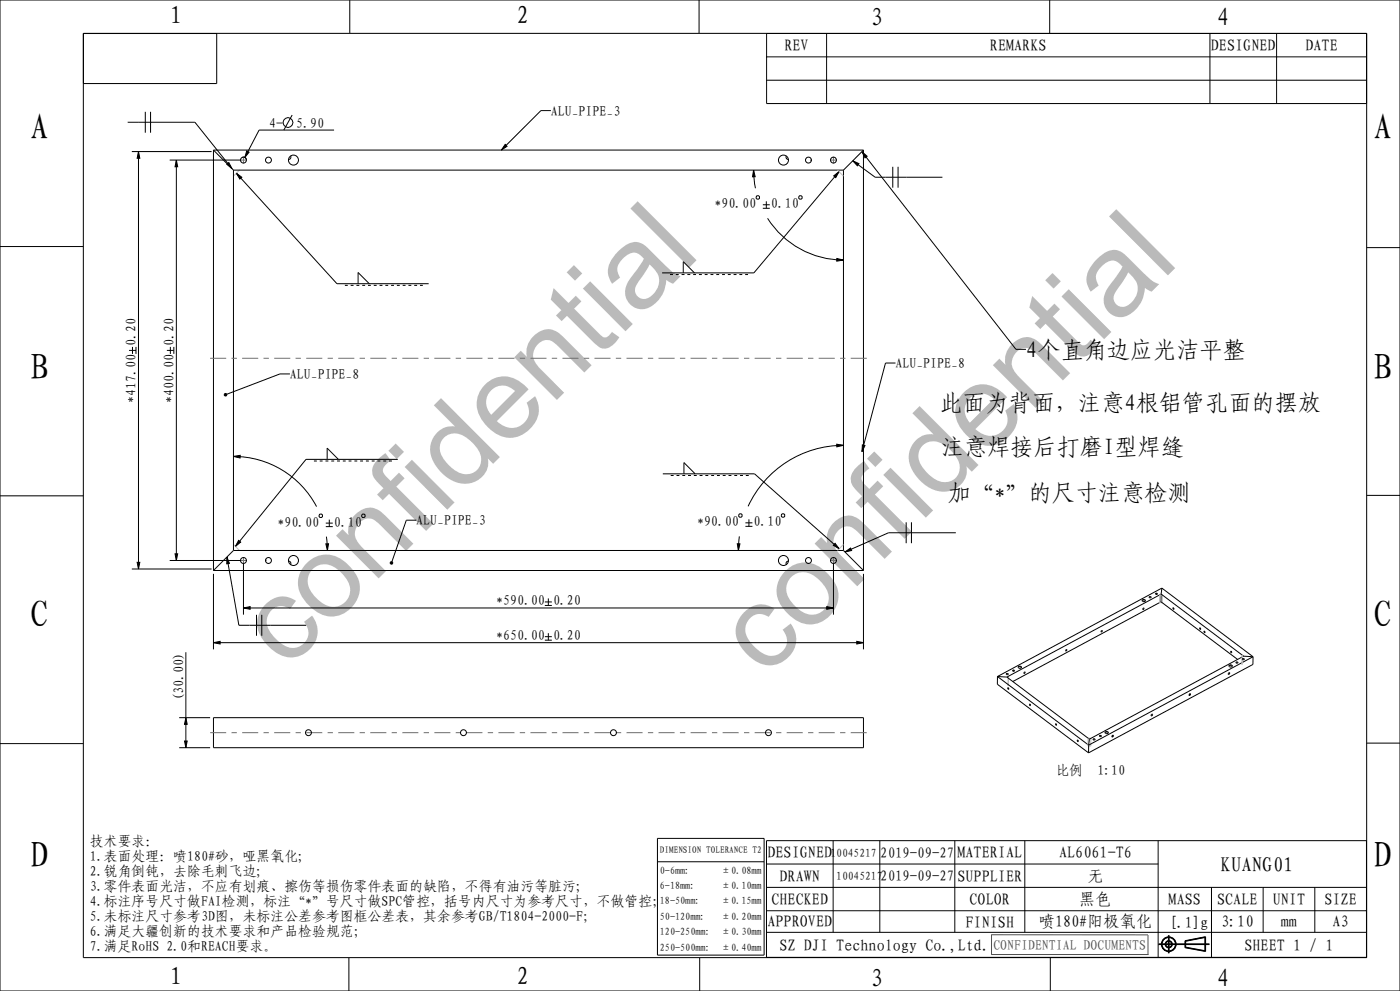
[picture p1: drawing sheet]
<svg xmlns="http://www.w3.org/2000/svg" width="420mm" height="297mm" viewBox="0 0 420 297" stroke-linecap="round" stroke-linejoin="round" font-family="sans-serif">
<g fill="none" stroke="#000" stroke-width=".3">
<path d="M0 0h420v297h-420zM25 10h385v277h-385zM25 10h40v15h-40zM104.9 0v10M209.7 0v10M230 10h180v21h-180zM230 17h180M248 10v21M314.9 0v10M363 10v21M383 10v21M38.3 36.6h20.2l11.1 13.9"/>
<path d="M43.6 33.5v6.3M45.2 33.5v6.3M87.6 34.5l-2.5 4.5M100.2 39h-22.5l-4.3 8.2M165.3 33.1h-3l-11.9 11.9M230 24h180M39.5 45.4h24M41.5 45.4l.4 2h-.8zM41.5 45.4v125.1M50.9 48h21.1M52.9 48l.4 2h-.8zM52.9 48v120"/>
<path d="M64 45v126M64 45l6 6M64 45h195M68 49.2l.7-.5 .9 1.8zM70 51v114M70 51h183M70.9 51.9l1.6 1.2-.5 .6zM70.9 51.9l30.2 33.1h27.5M72.7 47.2h.8l.4 .8M74 45.2l.7 .4-1.3 1.6zM151.5 43.3l.6 .5-1.7 1.2zM226.1 51l.5 2h-.8z"/>
<path d="M226.1 51l.5 5.4M226.8 58.9l.3-.2h.5l.2 .2v.5l-.2 .3h-.5l-.3-.3zM239.6 58.9l.3-.2h.5l.2 .2v.5l-.2 .3h-.5l-.3-.3zM250.1 52.7l1.6-1.3-1 1.8zM251.7 51.4l-25.5 30.4h-27.6M253 51v114M255.8 48.2l1.9 .8-.5 .7zM255.8 48.2l6.7 4.9h20.2M258.6 45.5l1.5 1.3-.6 .5zM258.6 45.5l46.2 59.2h3M259 45l-6 6M259 45v126"/>
<path d="M267.8 50v6.3M269.4 50v6.3M0 73.9h25M228.8 61.4h2.1M228.8 62.4h2.1M229.9 60.3v2.1M230.3 65.4a27 27 0 0 0 22.7 12.5M251.1 77.5l1.9 .4-2 .4zM410 74.2h10M103.5 85.5h.8M105.2 85.5h.9M106.9 85.5h.9"/>
<path d="M107.4 85v-3.3l3.4 3.3M108.7 85.5h.8M110.4 85.5h.9M112.1 85.5h.9M113.9 85.5h.8M115.6 85.5h.9M117.3 85.5h.9M119.1 85.5h.8M120.8 85.5h.9M122.5 85.5h.9M124.3 85.5h.8M126 85.5h.9"/>
<path d="M201 82.3h.9M202.7 82.3h.9M204.5 82.3h.8M205 81.8v-3.4l3.3 3.4M206.2 82.3h.9M207.9 82.3h.9M209.7 82.3h.8M211.4 82.3h.9M213.1 82.3h.9M214.9 82.3h.8M216.6 82.3h.9M218.3 82.3h.9"/>
<path d="M220.1 82.3h.8M221.8 82.3h.9M223.5 82.3h.9M38.7 105h2.1M39.7 104v2.1M40.8 104v2.1M50.1 105h2.1M51.1 104v2.1M52.2 104v2.1M67.3 118.1l.3-.2 .3 .1 .2 .3-.2 .3-.3 .1-.3-.2zM87 112.1h-3l-16 6.1M268.7 108.8h-3l-7.1 26.6"/>
<path d="M70 136.8l2.1-.3-.1 .8zM70 136.8a28.2 28.2 0 0 1 25 15M94.2 138.2h.8M95.9 138.2h.9M97.6 138.2h.9M98.1 137.7v-3.4l3.4 3.4M99.4 138.2h.9M101.1 138.2h.9M102.8 138.2h.9M104.6 138.2h.8M106.3 138.2h.9M108 138.2h.9"/>
<path d="M109.8 138.2h.8M111.5 138.2h.9M113.2 138.2h.9M115 138.2h.8M116.7 138.2h.9M119.3 137.7h-27.5l-21.2 26.1M251 133.1l2 .4-1.9 .4zM253 133.5a31.5 31.5 0 0 0-28.6 18.2M258.7 133.3l.8 .2-.9 1.9zM0 148.6h25M95.7 154.3l.3-.2h.5l.2 .2v.5l-.2 .3h-.5l-.3-.3zM97.7 156.8h2.1"/>
<path d="M97.7 157.8h2.1M98.8 155.7v2.1M108.5 154.3l.3-.2h.5l.2 .2v.5l-.2 .3h-.5l-.3-.3zM124.9 155.9h-3l-4.3 12.4M198.8 142h27.6l25.4 22.5M201.2 142.5h.9M203 142.5h.8M204.7 142.5h.9M205.2 142v-3.4l3.4 3.4M206.4 142.5h.9M208.2 142.5h.8M209.9 142.5h.9"/>
<path d="M211.6 142.5h.9M213.4 142.5h.8M215.1 142.5h.9M216.8 142.5h.9M218.6 142.5h.8M220.3 142.5h.9M221.6 154.2l.3-.2h.5l.2 .2v.5l-.2 .3h-.5l-.3-.3zM222 142.5h.9M223.6 156.7h2.1M223.6 157.7h2.1M223.8 142.5h.8M224.7 155.6v2.1"/>
<path d="M234.7 154h.5l.2 .2v.5l-.2 .3h-.5l-.3-.3v-.5zM271.9 156.5v6.3M273.4 156.5v6.3M286.7 159.7h-20.1l-13.1 5.7M410 148.5h10M39.5 170.5h24M41.1 168.5h.8l-.4 2zM50.9 168h21.1M52.5 166h.8l-.4 2zM64 172v22.6M64 171h195M68.1 166.9l.7 1.9-.8 .2z"/>
<path d="M68.1 166.9l3.6 20.5h20.1M70 165h183M70 165l-6 6M71.6 162l.6 .5-1.6 1.3zM73 169v15.2M97.8 163h.8l-.4 2zM97.9 160.8l.3 4.2M117.1 168.5l.3-.2 .3 .1 .1 .3-.1 .3-.3 .1-.3-.2zM164.5 179.4v2.1M221.2 163h.8l-.5 2zM221.8 160.7l-.3 4.3M250 169v15.2"/>
<path d="M250.5 162.8l1.3 1.7-1.8-1.1zM253 165l6 6M253.5 165.4l1.7-1.1 .3 .7zM259 172v22.6M348.3 178l-46.2 24.9M348.3 178v2.4M348.3 178l24.8 18.7M348.6 176.3l-49.4 26.5M348.6 176.3l-.3 1.7M348.6 176.3l27.3 20.5M55.8 195.5v28.6M64 192.6l2-.4v.8z"/>
<path d="M64 192.6h195M73 182.2l2-.4v.8zM73 182.2h177M77 184.3v6.2M78.5 184.3v6.2M163.5 180.4h2.1M163.5 181.5h2.1M163.5 190.8h2.1M163.5 191.9h2.1M164.5 189.8v2.1M248 181.8l2 .4-2 .4zM257 192.2l2 .4-2 .4z"/>
<path d="M348.3 180.4l-44.5 23.9M348.3 180.4l23 17.2M373.1 196.7l2.8 .1M373.1 196.7l-46.3 24.8M375.9 196.8l-49.3 26.5M375.9 196.8v2.3l-49.3 26.5M53.8 215.1h9.2M55.8 215.1l.4 2h-.8zM64 215.1h195v9h-195zM299.2 202.8v2.3l27.4 20.5M299.2 202.8l27.4 20.5M299.2 202.8l2.9 .1"/>
<path d="M302.1 202.9l24.7 18.6M0 222.9h25M53.8 224.1h9.2M55.4 222.1h.8l-.4 2zM326.6 223.3v2.3M326.8 221.5l-.2 1.8M410 222.7h10M197.2 251.3h32v34.9h-32zM197.2 258.3h32M229.9 251.9h180v35h-180zM229.9 258.9h117.5M249.9 251.9v27.5"/>
<path d="M263.9 251.9v27.5M286.4 251.9v27.5M307.4 251.9v27.5M347.4 251.9v35M229.9 265.9h180M229.9 272.9h180M229.9 279.4h180M363.4 265.9v21M378.9 265.9v13.5M394.4 265.9v13.5M104.7 287v10M209.9 287v10"/>
<path d="M315.1 287v10M347.6 283.1h15.2M347.6 283h15.2M347.6 282.9h15.2M350.5 280.3v5.4M350.6 280.3v5.4M350.7 280.3v5.4M355.5 281.9l6.2-1.2v4.5l-6.2-1.2zM355.6 282l6-1.2v4.2l-6-1.1zM355.7 282.1l5.8-1.1v3.9l-5.8-1z"/>
<circle cx="86.4" cy="36.7" r="1.47"/>
<circle cx="350.6" cy="283" r="2.21"/>
<circle cx="350.6" cy="283" r="2.11"/>
<circle cx="350.6" cy="283" r="2.01"/>
<circle cx="350.6" cy="283" r="1.08"/>
<circle cx="350.6" cy="283" r=".88"/>
<circle cx="350.6" cy="283" r=".98"/>
</g>
<g fill="#000">
<path d="M41.5 45.4l.4 2h-.8zM52.9 48l.4 2h-.8zM68 49.2l.7-.5 .9 1.8zM70.9 51.9l1.6 1.2-.5 .6zM74 45.2l.7 .4-1.3 1.6zM151.5 43.3l.6 .5-1.7 1.2zM226.1 51l.5 2h-.8zM250.1 52.7l1.6-1.3-1 1.8zM255.8 48.2l1.9 .8-.5 .7zM258.6 45.5l1.5 1.3-.6 .5zM251.1 77.5l1.9 .4-2 .4zM67.3 118.1l.3-.2 .3 .1 .2 .3-.2 .3-.3 .1-.3-.2z"/>
<path d="M70 136.8l2.1-.3-.1 .8zM251 133.1l2 .4-1.9 .4zM258.7 133.3l.8 .2-.9 1.9zM41.1 168.5h.8l-.4 2zM52.5 166h.8l-.4 2zM68.1 166.9l.7 1.9-.8 .2zM71.6 162l.6 .5-1.6 1.3zM97.8 163h.8l-.4 2zM117.1 168.5l.3-.2 .3 .1 .1 .3-.1 .3-.3 .1-.3-.2zM221.2 163h.8l-.5 2zM250.5 162.8l1.3 1.7-1.8-1.1zM253.5 165.4l1.7-1.1 .3 .7z"/>
<path d="M64 192.6l2-.4v.8zM73 182.2l2-.4v.8zM248 181.8l2 .4-2 .4zM257 192.2l2 .4-2 .4zM55.8 215.1l.4 2h-.8zM55.4 222.1h.8l-.4 2z"/>
</g>
<path d="M297.3 280.1l47.1 .1v5.9M297.5 280.2v5.9M344.5 286.1h-47.1" fill="none" stroke="#4d4d4d" stroke-width=".3"/>
<path d="M71.8 51l-1.8 1.8M251.2 51l1.8 1.8M70 163.2l1.8 1.8M253 163.2l-1.8 1.8M347.9 178.3h.8v2.4l-.8-.1zM372.7 196.4l-.1 2.8zM302.5 202.7l-.1 2.8zM326.4 221.2l.9 .1-.1 2.3-.8-.1z" fill="none" stroke="#bbb" stroke-width=".3"/>
<!-- layer: 02__ASM_ALL_AXES -->
<g fill="none" stroke="#707070" stroke-width=".3">
<path d="M72 48h2M73 47v2M249 48h2M250 47v2M63 107.4h4.9M69.5 107.4h1.6M72.6 107.4h4.9M79.1 107.4h1.6M82.3 107.4h4.8M88.7 107.4h1.6M91.9 107.4h4.8M98.3 107.4h1.6"/>
<path d="M101.5 107.4h4.8M107.9 107.4h1.6M111.1 107.4h4.8M117.5 107.4h1.6M120.7 107.4h4.8M127.1 107.4h1.6M130.3 107.4h4.8M136.7 107.4h1.6M139.9 107.4h4.8M146.3 107.4h1.6M149.5 107.4h4.8M155.9 107.4h1.6"/>
<path d="M159.1 107.4h4.8M165.5 107.4h1.6M168.7 107.4h4.9M175.2 107.4h1.6M178.3 107.4h4.9M184.8 107.4h1.6M188 107.4h4.8M194.4 107.4h1.6M197.6 107.4h4.8M204 107.4h1.6M207.2 107.4h4.8M213.6 107.4h1.6"/>
<path d="M216.8 107.4h4.8M223.2 107.4h1.6M226.4 107.4h4.8M232.8 107.4h1.6M236 107.4h4.8M242.4 107.4h1.6M245.6 107.4h4.8M252 107.4h1.6M255.2 107.4h4.8M72 168h2M73 167v2M249 168h2"/>
<path d="M250 167v2M63 219.6h4.9M69.5 219.6h1.6M72.6 219.6h4.9M79.1 219.6h1.6M82.3 219.6h4.8M88.7 219.6h1.6M91.9 219.6h4.8M98.3 219.6h1.6M101.5 219.6h4.8M107.9 219.6h1.6M111.1 219.6h4.8"/>
<path d="M117.5 219.6h1.6M120.7 219.6h4.8M127.1 219.6h1.6M130.3 219.6h4.8M136.7 219.6h1.6M139.9 219.6h4.8M146.3 219.6h1.6M149.5 219.6h4.8M155.9 219.6h1.6M159.1 219.6h4.8M165.5 219.6h1.6M168.7 219.6h4.9"/>
<path d="M175.2 219.6h1.6M178.3 219.6h4.9M184.8 219.6h1.6M188 219.6h4.8M194.4 219.6h1.6M197.6 219.6h4.8M204 219.6h1.6M207.2 219.6h4.8M213.6 219.6h1.6M216.8 219.6h4.8M223.2 219.6h1.6M226.4 219.6h4.8"/>
<path d="M232.8 219.6h1.6M236 219.6h4.8M242.4 219.6h1.6M245.6 219.6h4.8M252 219.6h1.6M255.2 219.6h4.8"/>
</g>
<!-- layer: 02___PRT_ALL_AXES -->
<g fill="none" stroke="#000" stroke-width=".3">
<path d="M87.2 46.7v.8l-.7 .3M235.9 46.7v.8l.6 .3M243.3 47.8l.1 .5M79.7 167.7v.5M86.5 168.1l.7 .4v.7M236.5 168.1l-.6 .4v.7M343.5 179.8l-.6-.1-.2 .4 .5 .2 .4-.3M343.5 179.8h.1M343.6 179.8v.1M343.6 179.9v.1M344.8 179h.1M344.9 178.9h.1"/>
<path d="M344.9 178.9h.3M345.3 179h.1M345.3 178.9l-.6 .1 .4 .2 .2-.2M345.3 178.9h.1M345.3 178.9v.1M346.7 178.1l.3-.3 .2 .1-.1 .2M346.7 178.1h.1M346.7 178.1h.4M347.1 178.1h.1M347.2 178h-.5M347.2 178h.1M306.3 199.8l-.6-.1-.2 .3 .5 .3 .5-.3"/>
<path d="M306.4 199.8h.1M306.4 199.9l-.5-.1-.4 .2M306.4 200h.1M306.4 199.8l.1 .2M306.4 200l-.1 .2M306.5 200h.1M319.8 194.7l.3 .1-.3 .3zM320 194.7h.1M320 194.7l-.3 .3M330.4 189.3h-.1M330.4 189.3h.1M330.6 189l-.1 .2"/>
<path d="M342.7 180.1l.4-.3 .5 .3M343.1 182.3h.1M343.1 182.3l-.3 .3M343.2 182.2l-.4 .3M343.2 182.2l-.1 .4-.3-.1M351.9 182.2l.2 .4zM352 182.2l.2 .3M352 182.2h.1M359.9 188.2l.3 .4zM360 188.2l.2 .4M360 188.3h.1M360.1 188.4l.1 .1"/>
<path d="M361.2 189.2l.3 .4zM361.3 189.2l.2 .3M369.2 195.2l.3 .4zM369.3 195.2l.2 .4M369.3 195.2h.1M369.6 199.5l-.5-.1-.4 .2M369.6 199.5h.1M369.6 199.5v.1M369.6 199.4h.1M369.6 199.4l-.6-.1-.3 .3 .5 .3 .5-.3M369.6 199.4l.1 .2M369.6 199.6l.1 .1"/>
<path d="M369.7 199.6h.1M370.8 198.6v.1M370.8 198.7h.1M370.9 198.7h.4M371.3 198.7h.1M371.3 198.6h-.5M371.3 198.5l-.5 .1M371.3 198.6h.1M371.3 198.5h.1M371.3 198.5l.1 .1M371.4 198.6l-.1 .1M372.7 197.5l.4-.1 .2 .2-.4 .1z"/>
<path d="M373.2 197.5l-.5 .1M373.2 197.6h.1M301.9 202v.1M301.9 202.1h.1M302.4 206.1l.2 .4M302.4 206.1v.4h.2M302.4 202l-.5 .1M302.4 201.9l-.5 .1M302.4 202h.1M302.4 201.9h.1M302.4 202l.1 .1M302.4 201.9l.1 .1"/>
<path d="M302.4 206.2l.2 .2M302.4 206.2l.2 .3M302.5 202l-.6 .1M302.6 206.2l-.1 .1M304.2 200.9l-.4 .2M304.2 201h.1M304.3 201v.1M304.3 200.9l-.3-.1-.2 .2 .3 .2 .3-.2M304.3 200.9h.1M304.3 200.9l.1 .1M307.3 201.5h.2l-.2 .3zM307.4 201.4l-.2 .3"/>
<path d="M308.9 211l.2 .5zM308.9 211.1l.3 .3M309 211h.1M316.7 216.9l.2 .4zM316.8 216.9l.2 .4M331.5 219.6l.5-.2 .5 .2M332.4 219.4l-.6-.1-.3 .3 .5 .3 .5-.3M332.4 219.4h.1M332.4 219.4l.1 .2M332.5 219.6h.1M345.4 214.4l-.1 .1M345.4 214.4h.1"/>
<path d="M345.7 214l-.2 .4M356.8 208.1h.1M356.8 208.3h-.1M356.9 208.3l-.2 .1M356.9 208h.1M356.9 208.3h.1M356.9 208.1h.1M356.9 208.1l.1 .1M357 208.2l-.2 .1M357 208v.1M357 208.2h.1M357 208.1h.1"/>
<path d="M357 208.1l-.1 .2M357 207.9v.2M357.1 207.9l-.1 .4h-.3M357.1 207.9l-.4 .4M368.6 202h-.1M368.6 202h.1M368.8 201.6l-.2 .4M323.2 221.8l.2 .4zM323.3 221.8l.2 .4M328 221.7h.1M328 221.6l-.1 .1M328.1 221.6h.1"/>
<path d="M328.1 221.6h.4M328.4 221.5h-.4v.2M328.4 221.5h.1M328.4 221.5l.1 .1M328.5 221.6v.1M328.5 221.6l-.5 .1M329.9 220.7h.4M329.9 220.6h-.1M330 220.5h.1M330 220.5l.3 .1M330.3 220.7h.1M330.3 220.5l-.3-.1-.1 .3"/>
<path d="M330.4 220.6h.1M330.4 220.5h.1M330.4 220.5l-.1 .2M333.6 220.7v.1M333.6 220.7l.4-.3-.1 .3-.3 .1M333.6 220.7h.1M333.6 220.6h.1M333.7 220.6h.1M333.7 220.7h-.1M333.7 220.7h.1M333.7 220.5v.2M333.7 220.7l-.1 .1"/>
<path d="M333.8 220.6v.1M333.9 220.4l-.2 .3"/>
<circle cx="73" cy="48" r=".89"/>
<circle cx="80.5" cy="48" r=".89"/>
<circle cx="88" cy="48" r="1.5"/>
<circle cx="235" cy="48" r="1.5"/>
<circle cx="242.5" cy="48" r=".89"/>
<circle cx="250" cy="48" r=".89"/>
<circle cx="73" cy="168" r=".89"/>
<circle cx="80.5" cy="168" r=".89"/>
<circle cx="88" cy="168" r="1.5"/>
<circle cx="235" cy="168" r="1.5"/>
<circle cx="242.5" cy="168" r=".89"/>
<circle cx="250" cy="168" r=".89"/>
<circle cx="330.5" cy="189.1" r=".19"/>
<circle cx="92.5" cy="219.6" r=".89"/>
<circle cx="139" cy="219.6" r=".89"/>
<circle cx="184" cy="219.6" r=".89"/>
<circle cx="230.5" cy="219.6" r=".89"/>
<circle cx="345.5" cy="214.2" r=".23"/>
<circle cx="368.7" cy="201.9" r=".27"/>
</g>
<g font-size="34.9" fill="#bababa">
<text x="85.9" y="201" transform="rotate(-45 85.9 201)">confidential</text>
<text x="229.5" y="203.4" transform="rotate(-45 229.5 203.4)">confidential</text>
</g>
<g font-size="11.1">
<text x="9" y="42">A</text>
<text x="412" y="42">A</text>
<text x="9" y="114">B</text>
<text x="412" y="114">B</text>
<text x="9" y="188">C</text>
<text x="412" y="188">C</text>
<text x="9" y="260">D</text>
<text x="412" y="260">D</text>
</g>
<g font-size="7.6">
<text x="51" y="7.2">1</text>
<text x="155" y="7.2">2</text>
<text x="261" y="7.8">3</text>
<text x="365" y="7.8">4</text>
<text x="51" y="295.2">1</text>
<text x="155" y="295.2">2</text>
<text x="261" y="295.8">3</text>
<text x="365" y="295.8">4</text>
</g>
<g font-size="6.9">
<text x="307.8" y="107.2">4个直角边应光洁平整</text>
<text x="281.8" y="123.2">此面为背面，注意4根铝管孔面的摆放</text>
<text x="282.3" y="136.4">注意焊接后打磨I型焊缝</text>
<text x="284.3" y="150.3">加“*”的尺寸注意检测</text>
</g>
<text font-size="6.3" x="366.2" y="261.2">KUANG01</text>
<g font-size="4.9">
<text x="235.3" y="15.3">REV</text>
<text x="297" y="15.3">REMARKS</text>
<text x="363.3" y="15.3">DESIGNED</text>
<text x="391.6" y="15.3">DATE</text>
<text x="230.2" y="257.2">DESIGNED</text>
<text x="287.2" y="257.2">MATERIAL</text>
<text x="317.7" y="257.2">AL6061-T6</text>
<text x="233.9" y="264.2">DRAWN</text>
<text x="287.2" y="264.2">SUPPLIER</text>
<text x="326.2" y="264.2">无</text>
<text x="231.4" y="271.2">CHECKED</text>
<text x="290.9" y="271.2">COLOR</text>
<text x="323.8" y="271.2">黑色</text>
<text x="350.6" y="271.2">MASS</text>
<text x="365.1" y="271.2">SCALE</text>
<text x="381.8" y="271.2">UNIT</text>
<text x="397.3" y="271.2">SIZE</text>
<text x="230.2" y="277.9">APPROVED</text>
<text x="289.7" y="278.2">FINISH</text>
<text x="311.6" y="277.9">喷180#阳极氧化</text>
<text x="366.3" y="277.9">3:10</text>
<text x="384.3" y="277.9">mm</text>
<text x="399.8" y="277.9">A3</text>
<text x="233.9" y="284.9">SZ DJI Technology Co.,Ltd.</text>
<text x="373.3" y="284.9">SHEET 1 / 1</text>
</g>
<text font-size="4.7" x="350.7" y="278.1">[.1]g</text>
<g font-size="4.4">
<text x="264.1" y="257">2019-09-27</text>
<text x="264.1" y="264">2019-09-27</text>
</g>
<g font-size="4.2">
<text x="165.3" y="34.6">ALU_PIPE_3</text>
<text x="80.7" y="38.2">4-</text>
<text x="88.9" y="38.2">5.90</text>
<text x="214.3" y="62.4">*90.00</text>
<text x="231.3" y="62.4">0.10</text>
<text x="40.8" y="103.6" transform="rotate(-90 40.8 103.6)">0.20</text>
<text x="52.2" y="103.6" transform="rotate(-90 52.2 103.6)">0.20</text>
<text x="87" y="113.6">ALU_PIPE_8</text>
<text x="268.7" y="110.3">ALU_PIPE_8</text>
<text x="40.8" y="120.6" transform="rotate(-90 40.8 120.6)">*417.00</text>
<text x="52.2" y="120.6" transform="rotate(-90 52.2 120.6)">*400.00</text>
<text x="83.2" y="157.8">*90.00</text>
<text x="100.2" y="157.8">0.10</text>
<text x="124.9" y="157.4">ALU_PIPE_3</text>
<text x="209.1" y="157.7">*90.00</text>
<text x="226.1" y="157.7">0.10</text>
<text x="148.9" y="181.5">*590.00</text>
<text x="165.9" y="181.5">0.20</text>
<text x="148.9" y="191.9">*650.00</text>
<text x="165.9" y="191.9">0.20</text>
<text x="55" y="210" transform="rotate(-90 55 210)">(30.00)</text>
<text x="316.7" y="232.2">比例</text>
<text x="329.2" y="232.2">1:10</text>
<text x="27" y="253.4">技术要求：</text>
<text x="27" y="257.9">1.表面处理：喷180#砂，哑黑氧化;</text>
<text x="27" y="262.4">2.锐角倒钝，去除毛刺飞边;</text>
<text x="27" y="266.9">3.零件表面光洁，不应有划痕、擦伤等损伤零件表面的缺陷，不得有油污等脏污;</text>
<text x="27" y="271.4">4.标注序号尺寸做FAI检测，标注“*”号尺寸做SPC管控，括号内尺寸为参考尺寸，不做管控；</text>
<text x="27" y="275.9">5.未标注尺寸参考3D图，未标注公差参考图框公差表，其余参考GB/T1804-2000-F；</text>
<text x="27" y="280.4">6.满足大疆创新的技术要求和产品检验规范；</text>
<text x="27" y="284.9">7.满足RoHS 2.0和REACH要求。</text>
</g>
<text font-size="4.2" fill="#4d4d4d" x="298" y="284.6">CONFIDENTIAL DOCUMENTS</text>
<g font-size="3.5">
<text x="249.1" y="256.7">10045217</text>
<text x="250.9" y="263.7">10045217</text>
</g>
<g font-size="3.1">
<text x="198" y="261.8">0-6mm:</text>
<text x="216.3" y="261.8">±0.08mm</text>
<text x="198" y="266.4">6-18mm:</text>
<text x="216.3" y="266.4">±0.10mm</text>
<text x="198" y="271">18-50mm:</text>
<text x="198" y="275.7">50-120mm:</text>
<text x="216.3" y="271">±0.15mm</text>
<text x="216.3" y="275.7">±0.20mm</text>
<text x="198" y="280.3">120-250mm:</text>
<text x="216.3" y="280.3">±0.30mm</text>
<text x="198" y="284.9">250-500mm:</text>
<text x="216.3" y="284.9">±0.40mm</text>
</g>
<text font-size="2.8" x="198" y="255.8">DIMENSION TOLERANCE T2</text>
</svg>
